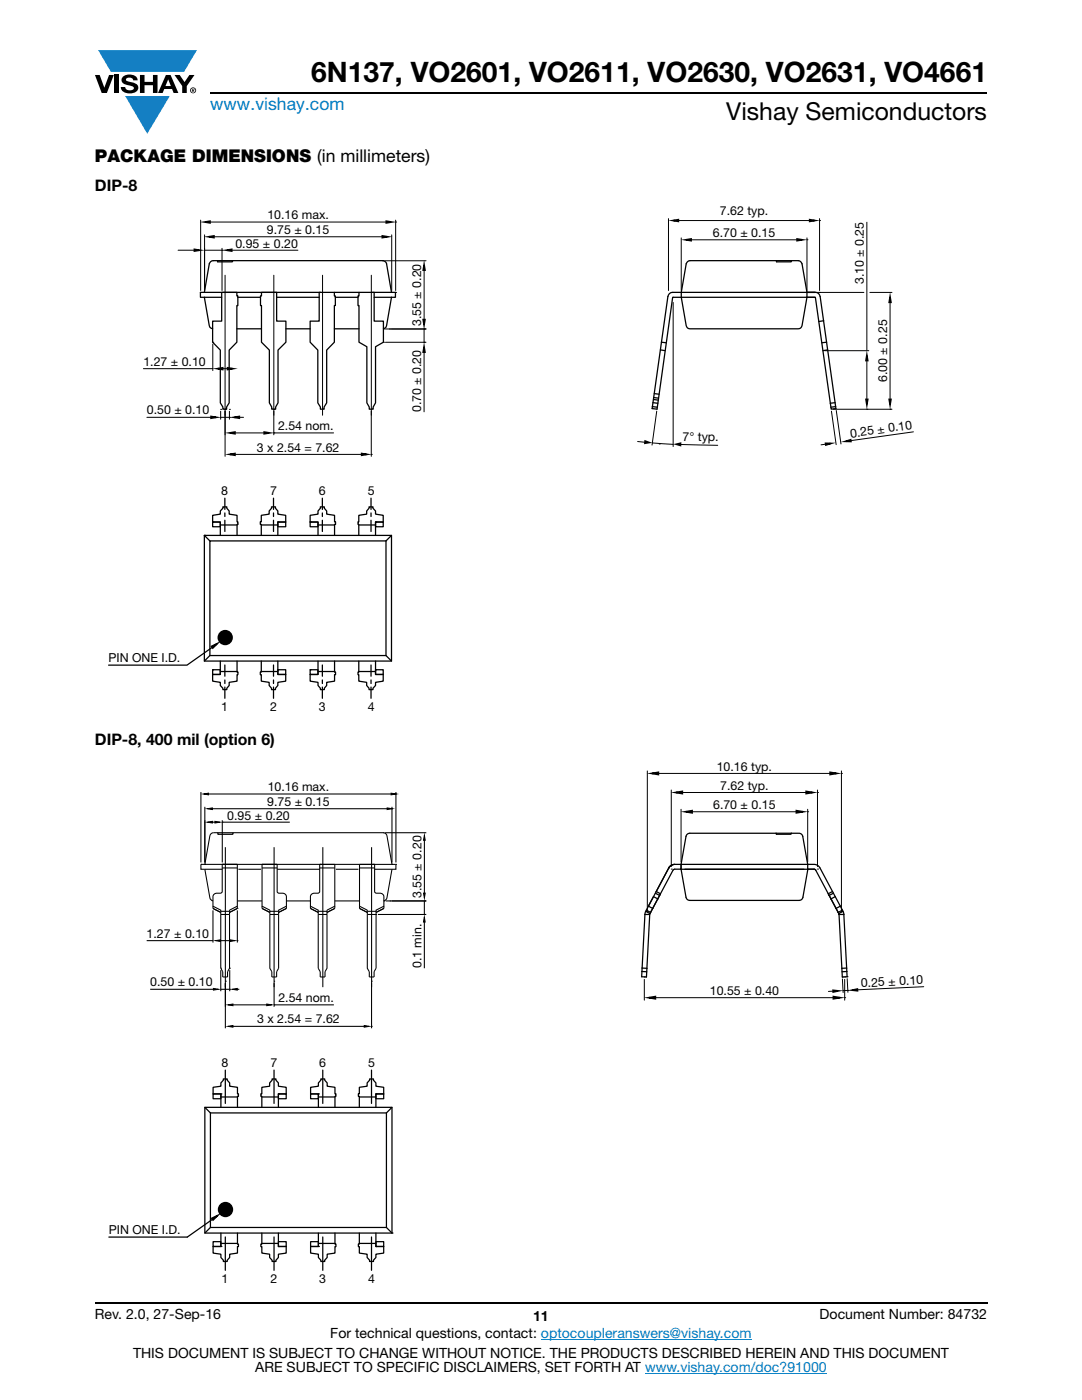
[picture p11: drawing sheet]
<svg xmlns="http://www.w3.org/2000/svg" width="216mm" height="279mm" viewBox="0 0 216 279" stroke-linecap="round" stroke-linejoin="round" font-family="sans-serif">
<g fill="#147fc3">
<path d="M19.6 10h19.7l-2.6 4.3h-1.1h-13.5z"/>
<path d="M25 19.2h8.9l-4.5 7.5z"/>
</g>
<g fill="#000">
<path d="M18.9 15h1l.9 2.5 1-2.5h.9l-1.4 3.6h-1zM22.9 15h.9v3.6h-.9zM24.6 15.3a2.1 2.1 0 0 1 2.8 .3l.1 .4h-.9a.79 .79 0 0 0-.7-.5 .79 .79 0 0 0-.8 .4l.3 .3 1 .2a1.08 1.08 0 0 1 1.2 1 1.08 1.08 0 0 1-1.1 1.2 1.73 1.73 0 0 1-2.4-1.2h.9a.96 .96 0 0 0 .8 .6 .96 .96 0 0 0 .9-.4 1.31 1.31 0 0 0-1.2-.6 1.03 1.03 0 0 1-1.1-.6 1.03 1.03 0 0 1 .2-1.1zM27.9 15h.9v1.3h1.7v-1.3h.9v3.6h-.9v-1.6h-1.7v1.6h-.9zM34.8 15h1.1l.9 1.4 1-1.4h1l-1.5 2.2v1.4h-.9v-1.4z"/>
<path d="M33.6 15.9l.5 1.3h-1.1zM33.1 15l-1.6 3.6h1l.3-.8h1.5l.3 .8h1l-1.6-3.6z"/>
<path d="M38.4 17.8h.2v.2h-.2zM38.3 17.7v.7h.1v-.3l.4 .3-.2-.3 .2-.2-.1-.2z"/>
<path d="M38.1 18a.46 .46 0 0 1 .9 0 .46 .46 0 0 1-.9 0zM37.9 18a.6 .6 0 0 0 1.2 0 .6 .6 0 0 0-1.2 0z"/>
</g>
<path d="M42 18.6h155M18.9 260h178.1" fill="none" stroke="#000" stroke-width=".36"/>
<path d="M107.9 267.3h42.1M128.7 274h36.3" fill="none" stroke="#007ec4" stroke-width=".2"/>
<path d="M21.5 40.9h160.9v101.5h-160.9z" fill="#fff"/>
<g fill="#000">
<path d="M38.8 49.8l1 .1-1 .2zM40.9 44.3l1-.1v.3zM41.7 47.3l1-.2v.3zM45.3 49.9l.9-.1v.3zM76.3 47.1l1 .2-1 .1zM77.1 44.2l.9 .1-.9 .2zM84.6 52.9l.2 1h-.3zM134.4 44l.9-.1v.3zM136.9 47.9l1-.2v.3zM159.1 47.7l.9 .2-.9 .1zM161.6 43.9l.9 .1-.9 .2zM43.5 73.6l.9-.2v.3z"/>
<path d="M45.4 73.4l1 .2-1 .1zM84.5 63.8h.3l-.2 1zM84.6 69.3l.2 1h-.3zM173 71l.1 .9h-.3zM172.8 79.7h.3l-.1 1zM177.6 59.4l.2 .9h-.4zM177.4 79.7h.4l-.2 1zM42.1 83.1l1 .2-1 .1zM45.9 86.4l1-.2v.4zM45.9 90.7l1-.2v.3zM46.8 83.3l.9-.2v.3zM52.7 86.2l1 .2-1 .2z"/>
<path d="M72.2 90.5l.9 .2-.9 .1zM128.6 87.8l1.6 .6-1.7 .3zM134.3 88.6l1.7-.4-.1 .9zM164.8 88.5h.9l-.9 .3zM168.8 88.1l.9-.3 .1 .3zM42.2 129l1.1-.5-.8 .8z"/>
<circle cx="44.9" cy="127.2" r="1.53"/>
</g>
<g fill="none" stroke="#000" stroke-width=".35">
<path d="M38.8 49.8l1 .1-1 .2zM40.9 44.3l1-.1v.3zM41.7 47.3l1-.2v.3zM45.3 49.9l.9-.1v.3zM76.3 47.1l1 .2-1 .1zM77.1 44.2l.9 .1-.9 .2zM84.6 52.9l.2 1h-.3zM134.4 44l.9-.1v.3zM136.9 47.9l1-.2v.3zM159.1 47.7l.9 .2-.9 .1zM161.6 43.9l.9 .1-.9 .2zM177.6 59.4l.2 .9h-.4z"/>
<path d="M43.5 73.6l.9-.2v.3zM45.4 73.4l1 .2-1 .1zM84.5 63.8h.3l-.2 1zM84.6 69.3l.2 1h-.3zM172.8 79.7h.3l-.1 1zM173 71l.1 .9h-.3zM177.4 79.7h.4l-.2 1zM42.1 83.1l1 .2-1 .1zM45.9 86.4l1-.2v.4zM45.9 90.7l1-.2v.3zM46.8 83.3l.9-.2v.3zM52.7 86.2l1 .2-1 .2z"/>
<path d="M72.2 90.5l.9 .2-.9 .1zM164.8 88.5h.9l-.9 .3zM168.8 88.1l.9-.3 .1 .3zM42.2 129l1.1-.5-.8 .8z"/>
</g>
<path d="M44.9 82.9v-28M54.6 82.9v-28M64.4 82.9v-28M74.1 82.9v-28" fill="none" stroke="#000" stroke-width=".2" stroke-dasharray="266.2 53.2 53.2 53.2"/>
<g fill="none" stroke="#000" stroke-width=".2">
<path d="M35.5 49.9h3.5M40 43.9v14.1M40.8 46.9v11.1M40.8 49.9h3.5M41 44.3h37M41.8 47.3h35.4M44.3 49.9h.1M44.3 49.6v8.4M46.1 49.9h13.3M76.4 52h.1M76.8 52h8.2M77.3 47.3h.1"/>
<path d="M78.2 58.4h.1M78.2 46.9v11.1M78.9 58.4h.1M78.9 44.3h.1M78.9 43.9v14.1M84.6 53v11.7M133.4 43.6v14.4M134.3 44h28.3M135.9 47.5v10.5M136.9 47.9h23.2M161 47.5v10.5M161 58.4h.1"/>
<path d="M161 47.9h.1M161.9 58.4h.1M162.3 58.4h10.1M163.5 43.6v14.4M163.5 58.4h.1M163.5 44h.1M173 44.3v25.7M173.6 58.4h4.4M177.6 59.3v21.4M28.6 73.6h13.9M42.5 68.3h.1M42.5 68.7v5.3"/>
<path d="M43.4 73.6h3M76.5 68.3h.1M76.5 65.7h.1M76.9 68.3h8.1M76.9 65.7h8.1M77.7 65.7h.1M84.6 68.3h.1M84.6 65.7v2.6M84.6 69.3v12.9M84.6 65.7h.1M134.3 60.4v28.7M164.6 70h8.8"/>
<path d="M173 70.9v9.8M29.3 83.3h13.8M44 81.7h.1M44 82.1v1.6M44 83.3h1.8M44.9 81.7h.1M44.9 82.1v9M45.8 81.7h.1M45.8 83.3h.1M45.8 82.1v1.6M45.9 86.4h7.8M45.9 90.7h27.2"/>
<path d="M47.6 83.3h1M54.6 81.7h.1M54.6 86.4h.1M54.6 82.1v4.7M54.6 86.4h12M74.1 90.7h.1M74.1 82.1v9M127.2 88.1l1.6 .2M130.2 88.4l4.1 .3M131 82.1l-.9 6.7M131.5 88.6h.1M135.6 88.7l7.6 .2"/>
<path d="M164.8 88.6l-1 .2M165.9 82.1l.9 6.6M166.2 81.7h11.8M166.9 81.9l.9 6.7M173 81.7h.1M177.6 81.7h.1M182.3 86.2l-13.6 1.9"/>
</g>
<g fill="none" stroke="#000" stroke-width=".25">
<path d="M40.8 59.3h3.4M40.8 59.3l1 5.7 .1 .3 .5 .3M40.8 58.3l1-5.7a.85 .85 0 0 1 .7-.6h33.9a.85 .85 0 0 1 .7 .6l1 5.7M43.4 52l.1 .3h2.9v-.3M44.2 58.3h3.1v.8h.2v1.9h-.2v7.3l-1.6 1.6v10.5l-.5 .8v.5h-.7v-.5l-.5-.8v-10.5l-1.6-1.6v-4.2h1.8zM47.5 59.3h4.5M52.2 58.3h3v5.8h1.8v4.2l-1.5 1.6v10.5l-.5 .8v.5h-.8v-.5l-.5-.8v-10.5l-1.5-1.6v-7.3h-.2v-1.9h.2zM55.2 59.3h8.5M63.7 58.3h3v.8h.2v1.9h-.2v7.3l-1.5 1.6v10.5l-.5 .8v.5h-.8v-.5l-.5-.8v-10.5l-1.5-1.6v-4.2h1.8zM64 58.3h-24v1h.8M66.7 58.3h4.9M66.9 59.3h4.5"/>
<path d="M71.6 58.3h3.1v5.8h1.8v4.2l-1.6 .9v11.2l-.4 .8v.5h-.8v-.5l-.5-.8v-11.2l-1.6-.9v-7.3h-.2v-1.9h.2zM74.3 58.3h4.6v1h-.8M74.7 59.3h3.4M78.1 59.3l-1 5.7-.1 .3-.5 .3M134.3 59.3h28.3M137.2 52.2l.5-.2h21.6a.85 .85 0 0 1 .7 .6l1 5.7v1l-1 5.7a.74 .74 0 0 1-.7 .6h-21.6a.74 .74 0 0 1-.8-.6l-1-5.7v-1l1-5.7zM154.9 52l.1 .3h2.9l.1-.3M160.9 59.3l1.8 .1 3.2 22.3 .9-.2-3.1-22.3a.95 .95 0 0 0-1-.9h-28.4a.95 .95 0 0 0-1 .9l-3.2 22.3 1 .2 3.1-22.3 .1-.1M47.3 65.6h4.9M57 65.6h4.9M66.7 65.6h4.9M130.4 79.7l.9 .2"/>
<path d="M130.4 79.3l1 .2M130.6 78.6l.9 .1M131.8 69.8l.9 .2M132 68.3l1 .1M164.4 64l-1 .2M164.9 68.3l-.9 .1M165.1 69.8l-.9 .2M44.9 99.4v2.3M54.6 99.4v2.3M64.3 99.4v2.3M74 99.4v2.3M130.2 81.1l.9 .2"/>
<path d="M130.3 80.4l1 .1M166.6 80.4l-.9 .1M166.8 81.1l-1 .2M40.8 106.9h37.3v25h-37.3zM40.8 106.9h.1M40.8 106.9l1.1 1.1M42.4 104.2h1.6v.9h-1.6zM42.4 104.2h.1M44 104.8h3.3M44.9 102.4v.7M44.9 103.8v2.3M47.3 106.9v-2.2h.2v-.6h-.2v-1.3l-1.6-.2v-.6l-.4-.6v-.2h-.8v.2l-.5 .6v.6l-1.6 .2v1.3l1.6 .1v2.7"/>
<path d="M52.1 106.9v-2.2h-.2v-.6h.2v-1.3l1.6-.2v-.6l.5-.6v-.2h.8v.2l.4 .6v.6l1.6 .2v1.4h-1.6v2.7M52.1 104.8h3.3M54.6 102.4v.7M54.6 103.8v2.3M55.4 104.2h1.6v.9h-1.6zM55.4 104.2h.1M61.9 104.2h1.6v.9h-1.6zM61.9 104.2h.1M63.5 104.8h3.3M64.3 102.4v.7M64.3 103.8v2.3M66.8 106.9v-2.2h.2v-.6h-.2v-1.3l-1.6-.2v-.6l-.5-.6v-.2h-.8v.2l-.4 .6v.6l-1.6 .2v1.4h1.6v2.7"/>
<path d="M71.6 106.9v-2.2h-.2v-.6h.2v-1.3l1.6-.2v-.6l.4-.6v-.2h.8v.2l.5 .6v.6l1.6 .2v1.3l-1.6 .1v2.7M71.6 104.8h3.3M74 102.4v.7M74 103.8v2.3M74.9 104.2h1.6v.9h-1.6zM74.9 104.2h.1M77 108h-35.1v22.8M77 108v22.8l1.1 1.1M78.1 106.9l-1.1 1.1M41.9 130.8l-1.1 1.1M41.9 130.8h35.1M42.4 133.7h1.6v.9h-1.6z"/>
<path d="M42.4 133.7h.1M43.2 128.6l-5.9 4.1h-15.6M44 131.9v2.7h-1.6M44 134h3.3M44.9 132.7v2.3M44.9 135.7v.7M44.9 137.1v2.3M47.3 131.9v2.2h.2v.5h-.2v1.3l-1.6 .3v.6l-.4 .6v.2h-.8v-.2l-.5-.6v-.6l-1.6-.3v-1.3M52.1 131.9v2.2h-.2v.5h.2v1.3l1.6 .3v.6l.5 .6v.2h.8v-.2l.4-.6v-.6l1.6-.3v-1.3M52.1 134h3.3M54.6 132.7v2.3M54.6 135.7v.7"/>
<path d="M54.6 137.1v2.3M55.4 131.9v2.7h1.6M55.4 133.7h1.6v.9h-1.6zM55.4 133.7h.1M61.9 133.7h1.6v.9h-1.6zM61.9 133.7h.1M63.5 131.9v2.7h-1.6M63.5 134h3.3M64.3 132.7v2.3M64.3 135.7v.7M64.3 137.1v2.3M66.8 131.9v2.2h.2v.5h-.2v1.3l-1.6 .3v.6l-.5 .6v.2h-.8v-.2l-.4-.6v-.6l-1.6-.3v-1.3"/>
<path d="M71.6 131.9v2.2h-.2v.5h.2v1.3l1.6 .3v.6l.4 .6v.2h.8v-.2l.5-.6v-.6l1.6-.3v-1.3M71.6 134h3.3M74 132.7v2.3M74 135.7v.7M74 137.1v2.3M74.9 131.9v2.7h1.6M74.9 133.7h1.6v.9h-1.6zM74.9 133.7h.1"/>
</g>
<path d="M21.6 151.8h162.8v104.7h-162.8z" fill="#fff"/>
<g fill="#000">
<path d="M40.6 158.5l1-.2v.3zM78 158.3l1 .2-1 .1zM41.4 161.4l1-.2v.4zM41.4 164.1l1-.2v.3zM42.9 163.9l1 .2-1 .1zM77.3 161.2l.9 .2-.9 .2zM84.7 166.7l.1 1h-.3zM84.5 178.2h.3l-.1 1zM42.6 197.3l1 .1-1 .2zM43 187.7l1-.1v.3zM45.9 187.6l1 .1-1 .2zM46.4 197.4l.9-.1v.3z"/>
<path d="M84.7 183.1l.1 .9h-.3zM45.5 200.5l1-.1v.3zM45.5 204.8l1-.1v.3zM53.2 200.4l1 .1-1 .2zM72.7 204.7l.9 .1-.9 .2zM42.3 243.1l1-.5-.8 .9z"/>
<circle cx="45" cy="241.4" r="1.53"/>
</g>
<path d="M130.1 154.4l1.3-.3v.5zM134.9 158.2l1.2-.2v.4zM160.9 158l1.2 .2-1.2 .2zM165.7 154.1l1.2 .3-1.2 .2zM136.8 162l1.3-.2v.4zM158.9 161.8l1.3 .2-1.3 .2zM129.5 199.1l1.3-.2v.4zM166.3 197.6l.9 .2-.9 .2zM166.3 198.9l1.3 .2-1.3 .2zM170.1 197.6l1-.2v.3zM42.3 243.1l1-.5-.8 .9z" fill="none" stroke="#000" stroke-width=".35"/>
<g fill="none" stroke="#000" stroke-width=".25">
<path d="M43.5 166.3v.2h2.9l.1-.2M130.8 178.3l.8 .4M130.9 177.9l.9 .5M131.6 178.7l-.4 .7-.8-.5-1 1.9M131.8 178.4l-.2 .3M133.4 173.2l-2.5 4.8M133.4 173.2l-4.6 8.7 .9 .4M134.3 172.6l-.5 .2-.4 .4M135.9 172.5v1h-1.3l-.3 .2-4.6 8.6M135.9 172.5v1M135.9 173.5h25.3M135.9 172.5l1-5.6a.77 .77 0 0 1 .7-.6h21.8a.77 .77 0 0 1 .8 .6l1 5.6"/>
<path d="M135.9 173.5l1 5.6a.77 .77 0 0 0 .7 .6h21.9a.77 .77 0 0 0 .7-.6l1-5.6M135.9 173.5h.1M154.8 166.3l.1 .2h2.9l.1-.2M161.1 173.5h.1M161.2 172.5h-26.6a1.34 1.34 0 0 0-1.2 .7M161.2 172.5v1M161.2 172.5a2.33 2.33 0 0 1 2.2 .4l2.7 5M161.2 173.5h1.2l.4 .2-.4-.2zM162.8 173.7l2.5 4.7M165.3 178.4l.2 .3M165.3 178.4l1.5 2.9M165.5 178.7l.3 .7 .9-.5"/>
<path d="M166.1 177.9l.6 1M166.1 177.9l-.8 .5M166.3 178.3l-.8 .4M166.7 178.9l1.4 2.7M128.1 193.2h1M128.7 182.5l-.7 12.4 1 .1v-1.1h-.9M128.8 181.9l-.1 .6M129 181.6l.8 .5M129.4 180.8h.1M129.4 180.8l.8 .5M129.6 182.5l-.6 11.4M129.7 182.3l-.1 .2h-.9"/>
<path d="M166.8 181.3l.5 .8M167.3 182.1l.1 .2M167.4 182.3v.2M167.4 182.3l.6 10.9M167.4 182.3v.2h1M167.7 180.8h.1M167.7 180.8l-.9 .5M168.1 181.6l.1 .3-.8 .4M168.1 181.6l-.8 .5M168.2 181.9l.2 .6M168.4 182.5l.5 10.7M168.9 193.2h-.9"/>
<path d="M168.9 193.2l.1 1.7-.9 .1-.1-1.8M169 193.9h-1M42.5 218.3h1.6v1h-1.6zM44.1 218.3h.1M44.1 218.9h3.3M52.2 218.9h3.4M55.6 218.3h.1M55.6 218.3h1.5v1h-1.5zM62 218.3h1.5v1h-1.5zM63.5 218.3h.1M63.5 218.9h3.3M71.7 218.9h3.3"/>
<path d="M75 218.3h1.6v1h-1.6zM75 218.3h.1M40.9 221l1.1 1.1M40.9 221h37.3v25.1h-37.3zM42 222.1h35.1M42 222.1v22.9M44.1 221v-2.7h-1.6v-1.3l1.6-.2v-.7l.5-.5v-.3h.7v.3l.5 .5v.7l1.6 .2v1.3h.2v.5h-.2v2.2M55.6 221v-2.7h1.5v-1.3l-1.5-.2v-.7l-.5-.5v-.3h-.8v.3l-.5 .5v.7l-1.6 .2v1.3h-.1v.5h.1v2.2M63.5 221v-2.7h-1.5v-1.3l1.5-.2v-.7l.5-.5v-.3h.8v.3l.5 .5v.7l1.5 .2v1.3h.2v.5h-.2v2.2M75 221v-2.7h1.6v-1.3l-1.6-.2v-.7l-.5-.5v-.3h-.8v.3l-.4 .5v.7l-1.6 .2v1.3h-.2v.5h.2v2.2M77.1 222.1v22.9M78.2 221l-1.1 1.1"/>
<path d="M42 245h35.1M42 245l-1.1 1.1M42.5 247.8h1.6v1h-1.6zM43.3 242.7l-5.9 4.2h-15.7M44.1 248.8h.1M44.1 248.2h3.3M44.1 246.1v2.7h-1.6v1.3l1.6 .2v.7l.5 .5v.3h.7v-.3l.5-.5v-.7l1.6-.2v-1.3h.2v-.5h-.2v-2.2M52.2 248.2h3.4M55.6 248.8h.1M55.6 247.8h1.5v1h-1.5zM55.6 246.1v2.7h1.5v1.3l-1.5 .2v.7l-.5 .5v.3h-.8v-.3l-.5-.5v-.7l-1.6-.2v-1.3h-.1v-.5h.1v-2.2M62 247.8h1.5v1h-1.5z"/>
<path d="M63.5 246.1v2.7h-1.5v1.3l1.5 .2v.7l.5 .5v.3h.8v-.3l.5-.5v-.7l1.5-.2v-1.3h.2v-.5h-.2v-2.2M63.5 248.8h.1M63.5 248.2h3.3M71.7 248.2h3.3M75 247.8h1.6v1h-1.6zM75 246.1v2.7h1.6v1.3l-1.6 .2v.7l-.5 .5v.3h-.8v-.3l-.4-.5v-.7l-1.6-.2v-1.3h-.2v-.5h.2v-2.2M75 248.8h.1M77.1 245l1.1 1.1M78.2 246.1h.1"/>
</g>
<path d="M45 213.6v6.6M54.7 213.6v6.6M64.4 213.6v6.6M74.1 213.6v6.6M45 253.5v-6.6M54.7 253.5v-6.6M64.4 253.5v-6.6M74.1 253.5v-6.6" fill="none" stroke="#000" stroke-width=".25" stroke-dasharray="13.3 2.7 2.7 2.7"/>
<g fill="none" stroke="#000" stroke-width=".21">
<path d="M40.1 158.1v14M40.6 158.5l1-.2v.3zM41 158.5h37M78 158.3l1 .2-1 .1zM79 158.5h.1M79 158.1v14M40.1 172.5h.1M40.1 172.5v1h.8M40.1 172.5h38.9M40.9 173.5l1 5.7 .2 .4 .4 .2M40.9 173.5h3.4M40.9 172.5h.1"/>
<path d="M40.9 161v11.1M41.4 161.4l1-.2v.4zM41.4 164.1l1-.2v.3zM41.8 161.4h35.5M41.8 164.1h1.6M42.9 163.9l1 .2-1 .1zM44.3 173.2v4.7l-.1 .3-.9 .1a.74 .74 0 0 0-.8 .6v1.9l1.5 .8v.3M44.3 173.2h3.1M44.3 172.5v.7M44.4 172.5h3M44.4 163.7v8.4M44.4 164.1h13.4"/>
<path d="M44.4 172.5h.1M44.4 164.1h.1M45 169.1v36.1M47.4 173.2v7.6l-1.6 .8v.9M47.4 172.5v.7M47.4 179.8h4.9M47.6 173.5h4.5M52.3 173.2v7.6l1.5 .8v.9M52.3 173.2h3M54.7 169.1v31.8M55.3 173.5h8.5M55.3 172.5h-3v.7"/>
<path d="M55.3 172.5v.7M55.3 173.2v4.7l.2 .3 .9 .1a.74 .74 0 0 1 .8 .6v1.9l-1.6 .8v.3M57.1 179.8h4.9M63.8 173.2h3M63.8 173.2v4.7l-.2 .3-.9 .1a.74 .74 0 0 0-.8 .6v1.9l1.6 .8v.3M64.4 169.1v27.9M66.8 172.5v.7M66.8 173.2v7.6l-1.6 .8v.9M66.8 179.8h4.9M66.8 172.5h-3v.7M67 173.5h4.5M71.7 173.2v7.6l1.6 .8v.9"/>
<path d="M71.7 173.2h3.1M71.7 173.2v-.7h3l.1 .7M74.1 169.1v36.1M74.7 173.5h3.5M74.8 173.2v4.7l.1 .3 .9 .1a.74 .74 0 0 1 .8 .6v1.9l-1.6 .8v.3M76.5 166.2h-33.9a.77 .77 0 0 0-.7 .6l-1 5.7M76.5 166.2a.77 .77 0 0 1 .7 .6l1 5.7M76.5 166.2h.1M76.6 179.8h.1M76.8 166.2h8.3M77 179.8h8.1M77.3 161.2l.9 .2-.9 .2z"/>
<path d="M77.8 179.8h.1M78.2 173.5l-1 5.7-.2 .4-.4 .2M78.2 172.5h.1M78.2 161.4h.1M78.2 161v11.1M79 172.5v1h-.8M79 172.5h.1M84.5 178.2h.3l-.1 1zM84.7 179.8v2.7M84.7 166.7l.1 1h-.3zM84.7 167.1v11.7M84.7 179.8h.1"/>
<path d="M29.3 187.7h13.2M30 197.4h13.1M42.5 180.8v.5M42.5 181.3l1.5 .8M42.5 181.7v6.4M42.5 181.3h.1M42.6 197.3l1 .1-1 .2zM43 187.7l1-.1v.3zM43.5 187.7h2.9M44 182.5h1.8M44 181.9h1.8M44 181.9v11.3"/>
<path d="M44.1 193.2h.1M44.1 193.6v4.2M44.1 197.4h1.7M45 195.8h.1M45.8 182.5v10.7l-.4 .7v1.1h-1v-1.1l-.4-.7M45.8 193.2h.1M45.8 197.4h.1M45.8 193.6v4.2M45.9 187.6l1 .1-1 .2zM46.4 197.4l.9-.1v.3zM46.8 197.4h1M47.4 181.3l-1.6 .8"/>
<path d="M47.4 180.8v.5M47.4 181.7v6.4M47.4 181.3h.1M47.4 187.7h.1M52.3 180.8v.5l1.5 .8M53.8 182.5h1.8M53.8 181.9h1.8M54.7 195.8h.1M55.6 181.9v11.3l-.4 .7v1.1h-1v-1.1l-.4-.7v-10.7M57.2 180.8v.5l-1.6 .8M61.9 180.8v.5l1.6 .8M63.5 181.9v11.3l.4 .7v1.1h1v-1.1l.3-.7v-10.7"/>
<path d="M63.5 182.5h1.7M63.5 181.9h1.7M66.8 180.8v.5l-1.6 .8M71.7 180.8v.5l1.6 .8M73.3 182.5h1.7M73.3 181.9h1.7M74.1 195.8h.1M75 181.9v11.3l-.4 .7v1.1h-.9v-1.1l-.4-.7v-10.7M75 182.5h.1M75.4 182.5h9.7M76.6 180.8v.5l-1.6 .8M84.7 183.1l.1 .9h-.3z"/>
<path d="M84.7 182.5h.1M84.7 183.5v9.7M45.5 200.5l1-.1v.3zM45.5 204.8l1-.1v.3zM45.9 204.8h27.3M45.9 200.5h7.8M53.2 200.4l1 .1-1 .2zM54.7 200.5h.1M54.7 200.5h11.9M72.7 204.7l.9 .1-.9 .2zM74.1 204.8h.1"/>
</g>
<g fill="none" stroke="#000" stroke-width=".2">
<path d="M129.2 153.9v28.1M130.4 154.4h36.3M133.9 157.7v15.2M135.2 158.2h26.7M163.1 158.2h.1M163.1 157.7v15.2M167.9 154.4h.1M167.9 153.9v28.1M133.9 173.4h.1M135.9 172.5h.1M135.9 161.5v10.5M137.1 162h22.8"/>
<path d="M161.2 172.5h.1M161.2 162h.1M161.2 161.5v10.5M163.1 173.4h.1M128.6 195h.1M128.6 195.5v4.1M129.2 182.5h.1M129.8 199.1h37.5M166.3 197.8l-1 .1M167.9 182.5h.1M168.1 195h.1M168.1 195.4l.1 2.7"/>
<path d="M168.5 195h.1M168.5 199.1h.1M168.5 195.5v4.1M169 194.9h.1M169 195.3l.2 2.7M169.2 197.7h.1M169.2 197.7h-1M184.3 196.9l-13.3 .6"/>
</g>
<text font-size="5.6" x="62.1" y="16.4">6N137, VO2601, VO2611, VO2630, VO2631, VO4661</text>
<text font-size="4.9" x="144.9" y="24">Vishay Semiconductors</text>
<text font-size="3.5" fill="#007ec4" x="42" y="21.9">www.vishay.com</text>
<text font-size="3.5" x="18.9" y="32.3">PACKAGE DIMENSIONS (in millimeters)</text>
<g font-size="3.2">
<text x="18.9" y="38.1">DIP-8</text>
<text x="18.9" y="148.8">DIP-8, 400 mil (option 6)</text>
</g>
<g font-size="2.8">
<text x="18.9" y="263.3">Rev. 2.0, 27-Sep-16</text>
<text x="106.4" y="263.6">11</text>
<text x="163.6" y="263.3">Document Number: 84732</text>
<text x="65.9" y="267.1">For technical questions, contact: optocoupleranswers@vishay.com</text>
<text x="26.5" y="271">THIS DOCUMENT IS SUBJECT TO CHANGE WITHOUT NOTICE. THE PRODUCTS DESCRIBED HEREIN AND THIS DOCUMENT</text>
<text x="50.9" y="273.8">ARE SUBJECT TO SPECIFIC DISCLAIMERS, SET FORTH AT www.vishay.com/doc?91000</text>
</g>
<g font-size="2.5">
<text x="53.3" y="46.7">9.75 ± 0.15</text>
<text x="53.4" y="43.7">10.16 max.</text>
<text x="142.2" y="47.3">6.70 ± 0.15</text>
<text x="143.6" y="43">7.62 typ.</text>
<text x="47" y="49.5">0.95 ± 0.20</text>
<text x="172.4" y="56.8" transform="rotate(-90 172.4 56.8)">3.10 ± 0.25</text>
<text x="84" y="65.1" transform="rotate(-90 84 65.1)">3.55 ± 0.20</text>
<text x="28.6" y="73">1.27 ± 0.10</text>
<text x="177" y="76.3" transform="rotate(-90 177 76.3)">6.00 ± 0.25</text>
<text x="29.3" y="82.7">0.50 ± 0.10</text>
<text x="84" y="82.3" transform="rotate(-90 84 82.3)">0.70 ± 0.20</text>
<text x="55.5" y="85.8">2.54 nom.</text>
<text x="136.2" y="88">7° typ.</text>
<text x="169.8" y="87.3" transform="rotate(-8 169.8 87.3)">0.25 ± 0.10</text>
<text x="51.3" y="90.1">3 x 2.54 = 7.62</text>
<text x="44.1" y="98.8">8</text>
<text x="53.9" y="98.8">7</text>
<text x="63.6" y="98.8">6</text>
<text x="73.4" y="98.8">5</text>
<text x="21.7" y="132.1">PIN ONE I.D.</text>
<text x="44.1" y="141.9">1</text>
<text x="53.9" y="141.9">2</text>
<text x="63.6" y="141.9">3</text>
<text x="73.4" y="141.9">4</text>
<text x="143" y="153.8">10.16 typ.</text>
<text x="53.3" y="160.9">9.75 ± 0.15</text>
<text x="53.4" y="157.9">10.16 max.</text>
<text x="142.3" y="161.5">6.70 ± 0.15</text>
<text x="143.7" y="157.6">7.62 typ.</text>
<text x="45.4" y="163.6">0.95 ± 0.20</text>
<text x="84.1" y="179.2" transform="rotate(-90 84.1 179.2)">3.55 ± 0.20</text>
<text x="29.3" y="187.1">1.27 ± 0.10</text>
<text x="30" y="196.8">0.50 ± 0.10</text>
<text x="84.1" y="193.2" transform="rotate(-90 84.1 193.2)">0.1 min.</text>
<text x="171.8" y="197" transform="rotate(-3 171.8 197)">0.25 ± 0.10</text>
<text x="55.5" y="200">2.54 nom.</text>
<text x="141.6" y="198.6">10.55 ± 0.40</text>
<text x="51.3" y="204.3">3 x 2.54 = 7.62</text>
<text x="44.2" y="213">8</text>
<text x="53.9" y="213">7</text>
<text x="63.7" y="213">6</text>
<text x="73.5" y="213">5</text>
<text x="21.7" y="246.3">PIN ONE I.D.</text>
<text x="44.2" y="256">1</text>
<text x="53.9" y="256">2</text>
<text x="63.7" y="256">3</text>
<text x="73.5" y="256">4</text>
</g>
</svg>
